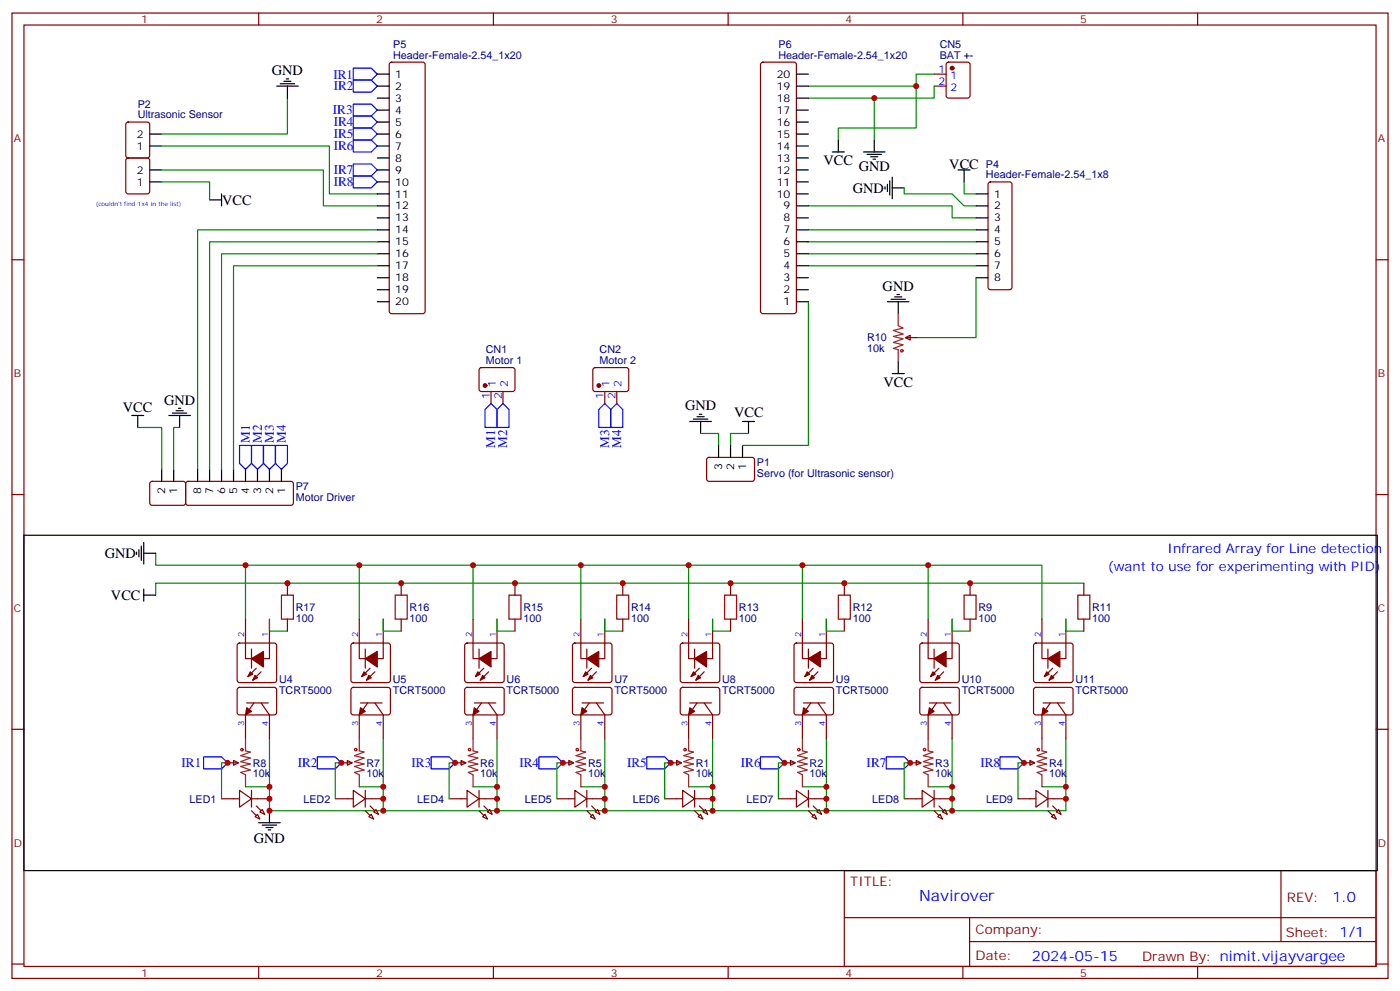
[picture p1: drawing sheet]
<svg xmlns="http://www.w3.org/2000/svg" width="412mm" height="292mm" viewBox="0 0 412 292" stroke-linecap="round" stroke-linejoin="round" font-family="sans-serif">
<g fill="none" stroke="#870000" stroke-width=".35">
<path d="M3.5 3.8h405.4v284.4h-405.4zM7.1 7.4h398.2v277.3h-398.2zM76.2 3.8v3.6M114.9 18.5l.5-.2h9.1l.5 .2 .2 .5v72.7l-.2 .5-.5 .2h-9.1l-.5-.2-.2-.5v-72.7zM145.3 3.8v3.6M214.5 3.8v3.6M224.2 18.5l.5-.2h9.2l.5 .2 .2 .5v72.7l-.2 .5-.5 .2h-9.2l-.5-.2-.2-.5v-72.7zM278.9 18.5l.5-.2h5.6l.7 .4 .1 9.5-.5 .6-5.9 .1-.7-.5v-9.4zM283.6 3.8v3.6M352.8 3.8v3.6M37.3 36.2l.4-.3h5.7l.6 .5 .1 9.4-.5 .7h-5.9l-.6-.4-.1-9.4zM275.2 21.8h3.5"/>
<path d="M275.2 25.4h3.5M37.3 46.7l.4-.2h5.7l.6 .5 .1 9.4-.5 .7h-5.9l-.6-.4-.1-9.5zM291.3 53.8l.4-.2h5.7l.5 .2 .2 .5v30.3l-.2 .5-.5 .2h-5.7l-.5-.2-.2-.5v-30.3zM3.5 76.5h3.6M405.3 76.5h3.6M266.7 99.4l1.4-.7v1.5zM266.7 99.4h3.2M141.3 108.5l.5-.2h9.5l.4 .7-.1 5.9-.6 .4h-9.5l-.4-.7v-5.6zM144.6 115.3v3.6M148.2 115.3v3.6M174.9 108.5l.4-.2h9.5l.4 .7-.1 5.9-.6 .4h-9.4l-.5-.7v-5.6zM178.2 115.3v3.6"/>
<path d="M181.7 115.3v3.6M208.4 134.9l.4-.2 13 .1 .4 .6v6l-.7 .4-12.9-.1-.5-.6v-5.7zM3.5 145.7h3.6M44.3 142l.5-.2h9.4l.5 .7-.1 5.9-.6 .4h-9.5l-.4-.7v-5.6zM54.9 142l.5-.2h30.3l.5 .2 .2 .5v5.6l-.2 .5-.5 .2h-30.3l-.5-.2-.2-.5v-5.6zM405.3 145.7h3.6M84.7 171.8v3.5M118.2 171.8v3.5M151.7 171.8v3.5M183.4 171.8v3.5M215.2 171.8v3.5M248.7 171.8v3.5"/>
<path d="M285.8 171.8v3.5M319.3 171.8v3.5M70.1 189.6l.5-.2h10.2l.5 .2 .2 .5v10.2l-.2 .5-.5 .2h-10.2l-.5-.2-.3-.5v-10.2zM72.3 182.4v11.6h7.1v-11.6M74.1 191.2v5.6M75.5 196.8l-2.5 2.5M76.9 197.9l-2.5 2.4M84.7 182.4v3.5M103.6 189.6l.5-.2h10.2l.5 .2 .2 .5v10.2l-.2 .5-.5 .2h-10.2l-.5-.2-.2-.5v-10.2zM105.8 182.4v11.6h7.1v-11.6M107.6 191.2v5.6M109 196.8l-2.5 2.5"/>
<path d="M110.4 197.9l-2.5 2.4M118.2 182.4v3.5M137.1 189.6l.5-.2h10.2l.5 .2 .2 .5v10.2l-.2 .5-.5 .2h-10.2l-.5-.2-.2-.5v-10.2zM139.3 182.4v11.6h7.1v-11.6M141.1 191.2v5.6M142.5 196.8l-2.4 2.5M143.9 197.9l-2.4 2.4M151.7 182.4v3.5M168.9 189.6l.4-.2h10.3l.5 .2 .2 .5v10.2l-.3 .5-.4 .2h-10.3l-.5-.2-.2-.5v-10.2zM171.1 182.4v11.6h7.1v-11.6M172.9 191.2v5.6M174.3 196.8l-2.5 2.5"/>
<path d="M175.7 197.9l-2.5 2.4M183.4 182.4v3.5M200.6 189.6l.5-.2h10.2l.5 .2 .2 .5v10.2l-.2 .5-.5 .2h-10.2l-.5-.2-.2-.5v-10.2zM202.8 182.4v11.6h7.1v-11.6M204.6 191.2v5.6M206 196.8l-2.4 2.5M207.4 197.9l-2.4 2.4M215.2 182.4v3.5M234.1 189.6l.5-.2h10.2l.5 .2 .2 .5v10.2l-.2 .5-.5 .2h-10.2l-.5-.2-.2-.5v-10.2zM236.4 182.4v11.6h7v-11.6M238.1 191.2v5.6M239.5 196.8l-2.4 2.5"/>
<path d="M240.9 197.9l-2.4 2.4M248.7 182.4v3.5M271.2 189.6l.4-.2h10.3l.5 .2 .2 .5v10.2l-.3 .5-.4 .2h-10.3l-.5-.2-.2-.5v-10.2zM273.4 182.4v11.6h7.1v-11.6M275.2 191.2v5.6M276.6 196.8l-2.5 2.5M278 197.9l-2.5 2.4M285.8 182.4v3.5M304.7 189.6l.5-.2h10.2l.5 .2 .2 .5v10.2l-.2 .5-.5 .2h-10.2l-.5-.2-.3-.5v-10.2zM306.9 182.4v11.6h7.1v-11.6M308.7 191.2v5.6M310.1 196.8l-2.5 2.5"/>
<path d="M311.5 197.9l-2.5 2.4M319.3 182.4v3.5M3.5 214.8h3.6M70.1 202.7l.5-.2h10.5l.4 .7-.1 6.9-.6 .5-10.5-.1-.5-.6v-6.7zM72.7 207h6.3M74.8 207l-2.5 3.6v7M76.9 207l2.5 3.6v7M103.6 202.7l.5-.2h10.5l.4 .7-.1 6.9-.6 .5-10.5-.1-.4-.6v-6.7zM106.2 207h6.3M108.3 207l-2.5 3.6v7M110.4 207l2.5 3.6v7M137.1 202.7l.5-.2h10.5l.4 .7v6.9l-.7 .5-10.5-.1-.4-.6v-6.7z"/>
<path d="M139.7 207h6.3M141.8 207l-2.5 3.6v7M143.9 207l2.5 3.6v7M168.9 202.7l.4-.2h10.5l.5 .7-.1 6.9-.6 .5-10.5-.1-.5-.6v-6.7zM171.4 207h6.4M173.6 207l-2.5 3.6v7M175.7 207l2.5 3.6v7M200.6 202.7l.5-.2h10.5l.4 .7v6.9l-.7 .5-10.5-.1-.4-.6v-6.7zM203.2 207h6.3M205.3 207l-2.5 3.6v7M207.4 207l2.5 3.6v7M234.1 202.7l.5-.2h10.5l.4 .7v6.9l-.7 .5-10.5-.1-.4-.6v-6.7z"/>
<path d="M236.7 207h6.4M238.8 207l-2.4 3.6v7M240.9 207l2.5 3.6v7M271.2 202.7l.4-.2h10.5l.5 .7-.1 6.9-.6 .5-10.5-.1-.5-.6v-6.7zM273.8 207h6.3M275.9 207l-2.5 3.6v7M278 207l2.5 3.6v7M304.7 202.7l.5-.2h10.5l.4 .7-.1 6.9-.6 .5-10.5-.1-.5-.6v-6.7zM307.3 207h6.3M309.4 207l-2.5 3.6v7M311.5 207l2.5 3.6v7M405.3 214.8h3.6"/>
<path d="M65.3 235.3h5.3M67 224.7h3.2M68.8 224l1.4 .7-1.4 .7zM70.6 232.8l3.5 2.5-3.5 2.4zM74.1 232.8v4.9M74.1 235.3h5.3M76.6 239.1l.7-.7 .7 1.5zM98.8 235.3h5.3M100.5 224.7h3.2M102.3 224l1.4 .7-1.4 .7zM104.1 232.8l3.5 2.5-3.5 2.4zM107.6 232.8v4.9"/>
<path d="M107.6 235.3h5.3M109.4 239.9l.7 1.4-1.4-.7zM110.1 239.1l.7-.7 .7 1.5zM132.3 235.3h5.3M134.1 224.7h3.1M135.8 224l1.4 .7-1.4 .7zM137.6 232.8l3.5 2.5-3.5 2.4zM141.1 232.8v4.9M141.1 235.3h5.3M143.6 239.1l.7-.7 .7 1.5zM164 235.3h5.3M165.8 224.7h3.2"/>
<path d="M167.6 224l1.4 .7-1.4 .7zM169.3 232.8l3.6 2.5-3.6 2.4zM172.9 232.8v4.9M172.9 235.3h5.3M174.6 239.9l.7 1.4-1.4-.7zM175.3 239.1l.7-.7 .7 1.5zM195.8 235.3h5.3M197.6 224.7h3.1M199.3 224l1.4 .7-1.4 .7zM201.1 232.8l3.5 2.5-3.5 2.4zM204.6 232.8v4.9M204.6 235.3h5.3"/>
<path d="M206.4 239.9l.7 1.4-1.4-.7zM207.1 239.1l.7-.7 .7 1.5zM229.3 235.3h5.3M231.1 224.7h3.1M232.8 224l1.4 .7-1.4 .7zM234.6 232.8l3.5 2.5-3.5 2.4zM238.1 232.8v4.9M238.1 235.3h5.3M240.6 239.1l.7-.7 .7 1.5zM266.3 235.3h5.3M268.1 224.7h3.2M269.9 224l1.4 .7-1.4 .7z"/>
<path d="M271.6 232.8l3.6 2.5-3.6 2.4zM275.2 232.8v4.9M275.2 235.3h5.3M277.6 239.1l.7-.7 .7 1.5zM299.9 235.3h5.3M301.6 224.7h3.2M303.4 224l1.4 .7-1.4 .7zM305.2 232.8l3.5 2.5-3.5 2.4zM308.7 232.8v4.9M308.7 235.3h5.3M310.4 239.9l.7 1.4-1.4-.7zM311.1 239.1l.8-.7 .7 1.5z"/>
<path d="M75.1 240.6l.7-.7 .8 1.4zM142.2 240.6l.7-.7 .7 1.4zM239.2 240.6l.7-.7 .7 1.4zM248.7 256.4h156.6v28.3h-156.6zM276.2 240.6l.7-.7 .7 1.4zM377.3 256.5v20.8M248.7 270.3h156.5M285.6 277.3h119.6M285.6 270.3v14.1M3.5 284h3.6M76.2 284.7v3.5M145.3 284.7v3.5"/>
<path d="M214.5 284.7v3.5M283.6 284.7v3.5M352.8 284.7v3.5M405.3 284h3.6"/>
</g>
<g fill="none" stroke="#000" stroke-width=".35">
<path d="M44.1 39.5h3.5M81.5 25.4h6.3M82.5 24.7h4.3M83.6 24h2.1M84.3 23.2h.7M84.7 25.4v3.5M111.1 39.5h3.6M111.1 25.4h3.6M111.1 21.8h3.6M111.1 28.9h3.6M111.1 32.4h3.6M111.1 35.9h3.6"/>
<path d="M234.6 39.5h3.5M234.6 25.4h3.5M234.6 21.8h3.5M234.6 28.9h3.5M234.6 32.4h3.5M234.6 35.9h3.5M44.1 43h3.5M44.1 53.6h3.5M44.1 50.1h3.5M61.7 58.9h3.6M65.3 57.1v3.5M111.1 43h3.6"/>
<path d="M111.1 53.6h3.6M111.1 50.1h3.6M111.1 57.1h3.6M111.1 46.5h3.6M234.6 43h3.5M234.6 53.6h3.5M234.6 50.1h3.5M234.6 57.1h3.5M234.6 46.5h3.5M245.2 44.8h3.5M246.9 41.2v3.6M254.4 44.8h6.3"/>
<path d="M255.4 45.5h4.2M256.5 46.2h2.1M257.2 46.9h.7M257.5 41.2v3.6M260.7 55v.7M261.4 54.3v2.1M262.1 53.2v4.3M262.8 55.4h3.5M262.8 52.2v6.3M282.2 50.1h3.6M284 50.1v3.5M287.5 57.1h3.5"/>
<path d="M111.1 60.6h3.6M111.1 64.2h3.6M111.1 67.7h3.6M111.1 71.2h3.6M111.1 74.8h3.6M111.1 78.3h3.6M234.6 60.6h3.5M234.6 64.2h3.5M234.6 67.7h3.5M234.6 71.2h3.5M234.6 74.8h3.5M234.6 78.3h3.5"/>
<path d="M287.5 60.6h3.5M287.5 64.2h3.5M287.5 67.7h3.5M287.5 71.2h3.5M287.5 74.8h3.5M287.5 78.3h3.5M111.1 88.9h3.6M111.1 81.8h3.6M111.1 85.3h3.6M234.6 88.9h3.5M234.6 81.8h3.5M234.6 85.3h3.5"/>
<path d="M261.4 88.9h6.4M262.5 88.2h4.2M263.5 87.5h2.1M264.2 86.7h.7M264.6 88.9v3.5M287.5 81.8h3.5M262.8 110h3.5M264.6 106.5v3.5M38.8 122.4h3.5M40.6 122.4v3.5M47.6 138.3v3.5M49.7 122.4h6.4"/>
<path d="M50.8 121.7h4.2M51.2 138.3v3.5M51.9 121h2.1M52.6 120.3h.7M52.9 122.4v3.5M58.2 138.3v3.5M61.7 138.3v3.5M65.3 138.3v3.5M68.8 138.3v3.5M72.3 138.3v3.5M75.8 138.3v3.5M79.4 138.3v3.5"/>
<path d="M82.9 138.3v3.5M203.2 124.1h6.3M204.3 123.4h4.2M205.3 122.7h2.1M206 122h.7M206.4 124.1v3.6M211.7 131.2v3.5M215.2 131.2v3.5M218.7 124.1h3.5M218.7 131.2v3.5M220.5 124.1v3.6M7.1 157.7h398.6v98.7h-398.6z"/>
<path d="M42.3 159.8v6.3M40.2 162.6v.7M40.9 161.9v2.1M41.6 160.8v4.3M42.3 175.3h3.6M42.3 173.5v3.6M42.3 162.9h3.6M79.4 238.8v3.5M76.2 242.3h6.3M77.3 243h4.2M78.3 243.7h2.1M79 244.4h.7"/>
</g>
<g fill="none" stroke="#008700" stroke-width=".35">
<path d="M84.7 28.9v10.6h-37.1M238.1 25.4h31.8v12.3h-23v3.5M257.5 28.9v12.3M275.2 21.8h-5.3v3.6M275.2 25.4v3.5h-37.1M47.6 53.6h14.1v5.3M47.6 43h49.4v14.1h14.1M47.6 50.1h47.6v10.5h15.9M266.3 55.4v1.7h14.2l3.5 3.5h3.5M284 53.6v3.5h3.5M111.1 67.7h-52.9v70.6M111.1 71.2h-49.4v67.1"/>
<path d="M111.1 74.8h-45.8v63.5M111.1 78.3h-42.3v60M238.1 60.6h42.4v3.6h7M238.1 74.8h49.4M238.1 71.2h49.4M238.1 67.7h49.4M238.1 78.3h49.4M238.1 88.9v42.3h-19.4M287.5 81.8v17.6h-17.6M40.6 125.9h7v12.4M52.9 125.9h-1.7v12.4M206.4 127.7h5.3v3.5"/>
<path d="M220.5 127.7h-5.3v3.5M45.9 162.9v3.6h26.4M105.8 166.5h33.5v15.9M139.3 166.5h31.8v15.9M171.1 166.5h31.7v15.9M202.8 166.5h33.6v15.9M236.4 166.5h37v15.9M273.4 166.5h33.5v15.9M319.3 171.8h-273.4v3.5M72.3 182.4v-15.9h33.5v15.9M79.4 182.4v3.5h5.3M112.9 182.4v3.5h5.3"/>
<path d="M146.4 182.4v3.5h5.3M178.2 182.4v3.5h5.2M209.9 182.4v3.5h5.3M243.4 182.4v3.5h5.3M280.5 182.4v3.5h5.3M314 182.4v3.5h5.3M79.4 217.6v21.2h33.5v-21.2M146.4 217.6v21.2h-33.5M178.2 217.6v21.2h-31.8M209.9 217.6v21.2h-31.7M243.4 217.6v21.2h-33.5M280.5 217.6v21.2h-37.1"/>
<path d="M314 217.6v21.2h-33.5M67 224.7h-1.7v10.6M72.3 231.7h7.1M100.5 224.7h-1.7v10.6M105.8 231.7h7.1M134.1 224.7h-1.8v10.6M139.3 231.7h7.1M165.8 224.7h-1.8v10.6M171.1 231.7h7.1M197.6 224.7h-1.8v10.6M202.8 231.7h7.1M231.1 224.7h-1.8v10.6"/>
<path d="M236.4 231.7h7M268.1 224.7h-1.8v10.6M273.4 231.7h7.1M301.6 224.7h-1.7v10.6M306.9 231.7h7.1"/>
</g>
<g fill="#870000" stroke="#870000" stroke-width=".35">
<path d="M74.1 194l3.5-2.1v4.6z"/>
<path d="M75.1 198.9l.7 .7-1.4 .7z"/>
<path d="M73.7 197.9l.7 .7-1.4 .7z"/>
<path d="M72.7 208.5l1.4 1-1.8 1.1z"/>
<path d="M107.6 194l3.5-2.1v4.6z"/>
<path d="M108.7 198.9l.7 .7-1.5 .7z"/>
<path d="M107.2 197.9l.7 .7-1.4 .7z"/>
<path d="M106.2 208.5l1.4 1-1.8 1.1z"/>
<path d="M141.1 194l3.5-2.1v4.6z"/>
<path d="M142.2 198.9l.7 .7-1.4 .7z"/>
<path d="M140.8 197.9l.7 .7-1.4 .7z"/>
<path d="M139.7 208.5l1.4 1-1.8 1.1z"/>
<path d="M172.9 194l3.5-2.1v4.6z"/>
<path d="M173.9 198.9l.7 .7-1.4 .7z"/>
<path d="M172.5 197.9l.7 .7-1.4 .7z"/>
<path d="M171.4 208.5l1.5 1-1.8 1.1z"/>
<path d="M204.6 194l3.5-2.1v4.6z"/>
<path d="M205.7 198.9l.7 .7-1.4 .7z"/>
<path d="M204.3 197.9l.7 .7-1.4 .7z"/>
<path d="M203.2 208.5l1.4 1-1.8 1.1z"/>
<path d="M238.1 194l3.6-2.1v4.6z"/>
<path d="M239.2 198.9l.7 .7-1.4 .7z"/>
<path d="M237.8 197.9l.7 .7-1.4 .7z"/>
<path d="M236.7 208.5l1.4 1-1.7 1.1z"/>
<path d="M275.2 194l3.5-2.1v4.6z"/>
<path d="M276.2 198.9l.7 .7-1.4 .7z"/>
<path d="M274.8 197.9l.7 .7-1.4 .7z"/>
<path d="M273.8 208.5l1.4 1-1.8 1.1z"/>
<path d="M308.7 194l3.5-2.1v4.6z"/>
<path d="M309.7 198.9l.7 .7-1.4 .7z"/>
<path d="M308.3 197.9l.7 .7-1.4 .7z"/>
<path d="M307.3 208.5l1.4 1-1.8 1.1z"/>
<path d="M109 237.4l1.4 1.4z"/>
<path d="M107.6 238.8l1.4 1.4z"/>
<path d="M75.5 237.4l1.4 1.4z"/>
<path d="M74.1 238.8l1.4 1.4z"/>
<path d="M142.5 237.4l1.4 1.4z"/>
<path d="M141.1 238.8l1.4 1.4z"/>
<path d="M174.3 237.4l1.4 1.4z"/>
<path d="M172.9 238.8l1.4 1.4z"/>
<path d="M206 237.4l1.4 1.4z"/>
<path d="M204.6 238.8l1.4 1.4z"/>
<path d="M239.5 237.4l1.4 1.4z"/>
<path d="M238.1 238.8l1.4 1.4z"/>
<path d="M276.6 237.4l1.4 1.4z"/>
<path d="M275.2 238.8l1.4 1.4z"/>
<path d="M310.1 237.4l1.4 1.4z"/>
<path d="M308.7 238.8l1.4 1.4z"/>
<circle cx="142.9" cy="113.6" r=".53"/>
<circle cx="176.4" cy="113.6" r=".53"/>
<circle cx="280.5" cy="20.1" r=".53"/>
</g>
<g fill="none" stroke="#00f" stroke-width=".35">
<path d="M104.1 20.1h5.3l1.7 1.7-1.7 1.8h-5.3zM104.1 23.6h5.3l1.7 1.8-1.7 1.7h-5.3zM104.1 34.2h5.3l1.7 1.7-1.7 1.8h-5.3zM104.1 37.7h5.3l1.7 1.8-1.7 1.7h-5.3zM104.1 30.7h5.3l1.7 1.7-1.7 1.8h-5.3zM104.1 41.2h5.3l1.7 1.8-1.7 1.8h-5.3zM104.1 48.3h5.3l1.7 1.8-1.7 1.7h-5.3zM104.1 51.8h5.3l1.7 1.8-1.7 1.8h-5.3zM144.6 118.9l1.8 1.7v5.3h-3.5v-5.3zM148.2 118.9l1.7 1.7v5.3h-3.5v-5.3zM178.2 118.9l1.7 1.7v5.3h-3.5v-5.3zM181.7 118.9l1.7 1.7v5.3h-3.5v-5.3z"/>
<path d="M70.6 131.2h3.5v5.3l-1.8 1.8-1.7-1.8zM74.1 131.2h3.5v5.3l-1.8 1.8-1.7-1.8zM77.6 131.2h3.5v5.3l-1.7 1.8-1.8-1.8zM81.1 131.2h3.6v5.3l-1.8 1.8-1.8-1.8zM60 222.9h5.3l1.7 1.8-1.7 1.7h-5.3zM93.5 222.9h5.3l1.7 1.8-1.7 1.7h-5.3zM127 222.9h5.3l1.8 1.8-1.8 1.7h-5.3zM158.7 222.9h5.3l1.8 1.8-1.8 1.7h-5.3zM190.5 222.9h5.3l1.8 1.8-1.8 1.7h-5.3zM224 222.9h5.3l1.8 1.8-1.8 1.7h-5.3zM261.1 222.9h5.2l1.8 1.8-1.8 1.7h-5.2zM294.6 222.9h5.3l1.7 1.8-1.7 1.7h-5.3z"/>
</g>
<path d="M264.6 92.4v3.5l1.4 .7-2.8 .7 2.8 1.1-2.8 .7 2.8 .7-2.8 1.1 2.8 .7-2.8 1 1.4 .4v3.5M72.3 217.6v3.6l1.4 .3-2.8 1.1 2.8 .7-2.8 1 2.8 .7-2.8 .7 2.8 1.1-2.8 .7 1.4 .7v3.5M105.8 217.6v3.6l1.4 .3-2.8 1.1 2.8 .7-2.8 1 2.8 .7-2.8 .7 2.8 1.1-2.8 .7 1.4 .7v3.5M139.3 217.6v3.6l1.5 .3-2.9 1.1 2.9 .7-2.9 1 2.9 .7-2.9 .7 2.9 1.1-2.9 .7 1.4 .7v3.5M171.1 217.6v3.6l1.4 .3-2.8 1.1 2.8 .7-2.8 1 2.8 .7-2.8 .7 2.8 1.1-2.8 .7 1.4 .7v3.5M202.8 217.6v3.6l1.5 .3-2.9 1.1 2.9 .7-2.9 1 2.9 .7-2.9 .7 2.9 1.1-2.9 .7 1.4 .7v3.5M236.4 217.6v3.6l1.4 .3-2.9 1.1 2.9 .7-2.9 1 2.9 .7-2.9 .7 2.9 1.1-2.9 .7 1.5 .7v3.5M273.4 217.6v3.6l1.4 .3-2.8 1.1 2.8 .7-2.8 1 2.8 .7-2.8 .7 2.8 1.1-2.8 .7 1.4 .7v3.5M306.9 217.6v3.6l1.4 .3-2.8 1.1 2.8 .7-2.8 1 2.8 .7-2.8 .7 2.8 1.1-2.8 .7 1.4 .7v3.5" fill="none" stroke="#8c2424" stroke-width=".35"/>
<g fill="none" stroke="#a10000" stroke-width=".35">
<path d="M82.9 175.3h3.5v7.1h-3.5zM116.4 175.3h3.5v7.1h-3.5zM149.9 175.3h3.6v7.1h-3.6zM181.7 175.3h3.5v7.1h-3.5zM213.4 175.3h3.6v7.1h-3.6zM246.9 175.3h3.6v7.1h-3.6zM284 175.3h3.5v7.1h-3.5zM317.5 175.3h3.5v7.1h-3.5z"/>
<circle cx="265.6" cy="103.3" r=".35"/>
<circle cx="71.3" cy="220.8" r=".35"/>
<circle cx="104.8" cy="220.8" r=".35"/>
<circle cx="138.3" cy="220.8" r=".35"/>
<circle cx="170" cy="220.8" r=".35"/>
<circle cx="201.8" cy="220.8" r=".35"/>
<circle cx="235.3" cy="220.8" r=".35"/>
<circle cx="272.3" cy="220.8" r=".35"/>
<circle cx="305.9" cy="220.8" r=".35"/>
</g>
<g fill="#c00">
<circle cx="112.9" cy="238.8" r=".88"/>
<circle cx="146.4" cy="238.8" r=".88"/>
<circle cx="178.2" cy="238.8" r=".88"/>
<circle cx="209.9" cy="238.8" r=".88"/>
<circle cx="243.4" cy="238.8" r=".88"/>
<circle cx="280.5" cy="238.8" r=".88"/>
<circle cx="79.4" cy="238.8" r=".88"/>
<circle cx="105.8" cy="166.5" r=".88"/>
<circle cx="139.3" cy="166.5" r=".88"/>
<circle cx="171.1" cy="166.5" r=".88"/>
<circle cx="202.8" cy="166.5" r=".88"/>
<circle cx="236.4" cy="166.5" r=".88"/>
<circle cx="273.4" cy="166.5" r=".88"/>
<circle cx="72.3" cy="166.5" r=".88"/>
<circle cx="112.9" cy="235.3" r=".88"/>
<circle cx="79.4" cy="235.3" r=".88"/>
<circle cx="146.4" cy="235.3" r=".88"/>
<circle cx="178.2" cy="235.3" r=".88"/>
<circle cx="209.9" cy="235.3" r=".88"/>
<circle cx="243.4" cy="235.3" r=".88"/>
<circle cx="280.5" cy="235.3" r=".88"/>
<circle cx="314" cy="235.3" r=".88"/>
<circle cx="209.9" cy="231.7" r=".88"/>
<circle cx="79.4" cy="231.7" r=".88"/>
<circle cx="112.9" cy="231.7" r=".88"/>
<circle cx="146.4" cy="231.7" r=".88"/>
<circle cx="178.2" cy="231.7" r=".88"/>
<circle cx="243.4" cy="231.7" r=".88"/>
<circle cx="280.5" cy="231.7" r=".88"/>
<circle cx="314" cy="231.7" r=".88"/>
<circle cx="165.8" cy="224.7" r=".88"/>
<circle cx="134.1" cy="224.7" r=".88"/>
<circle cx="231.1" cy="224.7" r=".88"/>
<circle cx="197.6" cy="224.7" r=".88"/>
<circle cx="268.1" cy="224.7" r=".88"/>
<circle cx="301.6" cy="224.7" r=".88"/>
<circle cx="100.5" cy="224.7" r=".88"/>
<circle cx="67" cy="224.7" r=".88"/>
<circle cx="285.8" cy="171.8" r=".88"/>
<circle cx="248.7" cy="171.8" r=".88"/>
<circle cx="215.2" cy="171.8" r=".88"/>
<circle cx="183.4" cy="171.8" r=".88"/>
<circle cx="151.7" cy="171.8" r=".88"/>
<circle cx="118.2" cy="171.8" r=".88"/>
<circle cx="84.7" cy="171.8" r=".88"/>
<circle cx="269.9" cy="25.4" r=".88"/>
<circle cx="257.5" cy="28.9" r=".88"/>
</g>
<text font-size="4.6" fill="#00f" x="270.8" y="265.5">Navirover</text>
<g font-size="4.2">
<text x="80.1" y="22.1">GND</text>
<text x="242.6" y="48.7">VCC</text>
<text x="252.9" y="50.4">GND</text>
<text x="279.6" y="49.8">VCC</text>
<text x="251.2" y="56.8">GND</text>
<text x="65.4" y="60.3">VCC</text>
<text x="260" y="85.7">GND</text>
<text x="48.3" y="119.2">GND</text>
<text x="260.2" y="114">VCC</text>
<text x="36.2" y="121.3">VCC</text>
<text x="201.8" y="120.8">GND</text>
<text x="216.2" y="123">VCC</text>
<text x="30.9" y="164.4">GND</text>
<text x="32.7" y="176.7">VCC</text>
<text x="74.8" y="248.4">GND</text>
</g>
<g font-size="4.2" fill="#00f">
<text x="392.5" y="265.7">1.0</text>
<text x="304" y="283.1">2024-05-15</text>
</g>
<g font-size="3.9" fill="#00f">
<text x="98.2" y="23.2">IR1</text>
<text x="98.3" y="26.6">IR2</text>
<text x="98.1" y="33.7">IR3</text>
<text x="98.3" y="37.2">IR4</text>
<text x="98.3" y="40.7">IR5</text>
<text x="98.3" y="44.3">IR6</text>
<text x="98.3" y="51.3">IR7</text>
<text x="98.3" y="54.8">IR8</text>
<text x="73.6" y="130.5" transform="rotate(-90 73.6 130.5)">M1</text>
<text x="77.1" y="130.5" transform="rotate(-90 77.1 130.5)">M2</text>
<text x="80.6" y="130.5" transform="rotate(-90 80.6 130.5)">M3</text>
<text x="84.2" y="130.5" transform="rotate(-90 84.2 130.5)">M4</text>
<text x="145.9" y="131.8" transform="rotate(-90 145.9 131.8)">M1</text>
<text x="149.4" y="131.8" transform="rotate(-90 149.4 131.8)">M2</text>
<text x="179.4" y="131.8" transform="rotate(-90 179.4 131.8)">M3</text>
<text x="182.9" y="131.8" transform="rotate(-90 182.9 131.8)">M4</text>
<text x="344" y="162.9">Infrared Array for Line detection</text>
<text x="326.3" y="168.2">(want to use for experimenting with PID)</text>
<text x="53.5" y="225.9">IR1</text>
<text x="87.7" y="225.9">IR2</text>
<text x="121.2" y="225.9">IR3</text>
<text x="153" y="225.9">IR4</text>
<text x="184.7" y="225.9">IR5</text>
<text x="218.2" y="225.9">IR6</text>
<text x="255.3" y="225.9">IR7</text>
<text x="288.8" y="225.9">IR8</text>
</g>
<g font-size="3.9" fill="#800">
<text x="250.5" y="261">TITLE:</text>
<text x="379.1" y="265.7">REV:</text>
<text x="287.4" y="275.2">Company:</text>
<text x="378.7" y="275.8">Sheet: 1/1</text>
<text x="287.4" y="282.9">Date:</text>
<text x="336.4" y="283">Drawn By: nimit.vijayvargee</text>
</g>
<g font-size="3.2" fill="#800">
<text x="41.6" y="6.8">1</text>
<text x="110.8" y="6.8">2</text>
<text x="179.9" y="6.8">3</text>
<text x="249.1" y="6.8">4</text>
<text x="318.2" y="6.8">5</text>
<text x="4.1" y="41.9">A</text>
<text x="405.9" y="41.9">A</text>
<text x="4.1" y="111.1">B</text>
<text x="405.9" y="111.1">B</text>
<text x="4.1" y="180.2">C</text>
<text x="405.9" y="180.2">C</text>
<text x="4.1" y="249.4">D</text>
<text x="405.9" y="249.4">D</text>
<text x="41.6" y="287.7">1</text>
<text x="110.8" y="287.7">2</text>
<text x="179.9" y="287.7">3</text>
<text x="249.1" y="287.7">4</text>
<text x="318.2" y="287.7">5</text>
</g>
<g font-size="3.2" fill="#000080">
<text x="115.8" y="17.3">Header-Female-2.54_1x20</text>
<text x="115.8" y="14.2">P5</text>
<text x="229.3" y="17.3">Header-Female-2.54_1x20</text>
<text x="229.3" y="14.2">P6</text>
<text x="276.8" y="17.3">BAT +-</text>
<text x="276.8" y="14.1">CN5</text>
<text x="40.6" y="34.9">Ultrasonic Sensor</text>
<text x="40.6" y="31.7">P2</text>
<text x="290.4" y="52.5">Header-Female-2.54_1x8</text>
<text x="290.4" y="49.5">P4</text>
<text x="255.4" y="100.6">R10</text>
<text x="143.1" y="107.2">Motor 1</text>
<text x="143.1" y="104">CN1</text>
<text x="176.6" y="107.2">Motor 2</text>
<text x="176.6" y="104">CN2</text>
<text x="255.4" y="103.8">10k</text>
<text x="223" y="137.3">P1</text>
<text x="223" y="140.4">Servo (for Ultrasonic sensor)</text>
<text x="87.1" y="147.5">Motor Driver</text>
<text x="87.1" y="144.3">P7</text>
<text x="87.1" y="180">R17</text>
<text x="120.6" y="180">R16</text>
<text x="154.2" y="180">R15</text>
<text x="185.9" y="180">R14</text>
<text x="217.7" y="180">R13</text>
<text x="251.2" y="180">R12</text>
<text x="288.2" y="180">R9</text>
<text x="321.7" y="180">R11</text>
<text x="87.1" y="183.1">100</text>
<text x="120.6" y="183.1">100</text>
<text x="154.2" y="183.1">100</text>
<text x="185.9" y="183.1">100</text>
<text x="217.7" y="183.1">100</text>
<text x="251.2" y="183.1">100</text>
<text x="288.2" y="183.1">100</text>
<text x="321.7" y="183.1">100</text>
<text x="82.2" y="201.2">U4</text>
<text x="115.7" y="201.2">U5</text>
<text x="149.2" y="201.2">U6</text>
<text x="181" y="201.2">U7</text>
<text x="212.7" y="201.2">U8</text>
<text x="246.2" y="201.2">U9</text>
<text x="283.3" y="201.2">U10</text>
<text x="316.8" y="201.2">U11</text>
<text x="82.2" y="204.3">TCRT5000</text>
<text x="115.7" y="204.3">TCRT5000</text>
<text x="149.2" y="204.3">TCRT5000</text>
<text x="181" y="204.3">TCRT5000</text>
<text x="212.7" y="204.3">TCRT5000</text>
<text x="246.2" y="204.3">TCRT5000</text>
<text x="283.3" y="204.3">TCRT5000</text>
<text x="316.8" y="204.3">TCRT5000</text>
<text x="74.4" y="225.8">R8</text>
<text x="107.9" y="225.8">R7</text>
<text x="141.5" y="225.8">R6</text>
<text x="173.2" y="225.8">R5</text>
<text x="205" y="225.8">R1</text>
<text x="238.5" y="225.8">R2</text>
<text x="275.5" y="225.8">R3</text>
<text x="309" y="225.8">R4</text>
<text x="74.4" y="229">10k</text>
<text x="107.9" y="229">10k</text>
<text x="141.5" y="229">10k</text>
<text x="173.2" y="229">10k</text>
<text x="205" y="229">10k</text>
<text x="238.5" y="229">10k</text>
<text x="275.5" y="229">10k</text>
<text x="309" y="229">10k</text>
<text x="55.9" y="236.4">LED1</text>
<text x="89.4" y="236.4">LED2</text>
<text x="122.9" y="236.4">LED4</text>
<text x="154.6" y="236.4">LED5</text>
<text x="186.4" y="236.4">LED6</text>
<text x="219.9" y="236.4">LED7</text>
<text x="256.9" y="236.4">LED8</text>
<text x="290.5" y="236.4">LED9</text>
</g>
<g font-size="3.2">
<text x="116.4" y="22.9">1</text>
<text x="228.8" y="22.9">20</text>
<text x="116.4" y="26.4">2</text>
<text x="116.4" y="30">3</text>
<text x="228.8" y="30">18</text>
<text x="228.8" y="26.4">19</text>
<text x="116.4" y="33.5">4</text>
<text x="228.8" y="33.5">17</text>
<text x="40.3" y="40.5">2</text>
<text x="116.4" y="37">5</text>
<text x="116.4" y="40.5">6</text>
<text x="228.8" y="40.5">15</text>
<text x="228.8" y="37">16</text>
<text x="40.3" y="44.1">1</text>
<text x="116.4" y="44.1">7</text>
<text x="116.4" y="47.6">8</text>
<text x="228.8" y="47.6">13</text>
<text x="228.8" y="44.1">14</text>
<text x="40.3" y="51.1">2</text>
<text x="116.4" y="51.1">9</text>
<text x="228.8" y="51.1">12</text>
<text x="40.3" y="54.6">1</text>
<text x="116.4" y="54.6">10</text>
<text x="116.4" y="58.2">11</text>
<text x="228.8" y="58.2">10</text>
<text x="228.8" y="54.6">11</text>
<text x="292.8" y="58.2">1</text>
<text x="116.4" y="61.7">12</text>
<text x="116.4" y="65.2">13</text>
<text x="230.8" y="65.2">8</text>
<text x="230.8" y="61.7">9</text>
<text x="292.8" y="61.7">2</text>
<text x="292.8" y="65.2">3</text>
<text x="116.4" y="68.8">14</text>
<text x="230.8" y="68.8">7</text>
<text x="292.8" y="68.8">4</text>
<text x="116.4" y="72.3">15</text>
<text x="116.4" y="75.8">16</text>
<text x="230.8" y="75.8">5</text>
<text x="230.8" y="72.3">6</text>
<text x="292.8" y="72.3">5</text>
<text x="292.8" y="75.8">6</text>
<text x="116.4" y="79.3">17</text>
<text x="116.4" y="82.9">18</text>
<text x="230.8" y="82.9">3</text>
<text x="230.8" y="79.3">4</text>
<text x="292.8" y="79.3">7</text>
<text x="292.8" y="82.9">8</text>
<text x="116.4" y="86.4">19</text>
<text x="116.4" y="89.9">20</text>
<text x="230.8" y="89.9">1</text>
<text x="230.8" y="86.4">2</text>
<text x="212.7" y="138.5" transform="rotate(-90 212.7 138.5)">3</text>
<text x="216.3" y="138.5" transform="rotate(-90 216.3 138.5)">2</text>
<text x="219.8" y="138.5" transform="rotate(-90 219.8 138.5)">1</text>
<text x="48.7" y="145.6" transform="rotate(-90 48.7 145.6)">2</text>
<text x="52.2" y="145.6" transform="rotate(-90 52.2 145.6)">1</text>
<text x="59.3" y="145.6" transform="rotate(-90 59.3 145.6)">8</text>
<text x="62.8" y="145.6" transform="rotate(-90 62.8 145.6)">7</text>
<text x="66.3" y="145.6" transform="rotate(-90 66.3 145.6)">6</text>
<text x="69.8" y="145.6" transform="rotate(-90 69.8 145.6)">5</text>
<text x="73.4" y="145.6" transform="rotate(-90 73.4 145.6)">4</text>
<text x="76.9" y="145.6" transform="rotate(-90 76.9 145.6)">3</text>
<text x="80.4" y="145.6" transform="rotate(-90 80.4 145.6)">2</text>
<text x="84" y="145.6" transform="rotate(-90 84 145.6)">1</text>
</g>
<g font-size="3.2" fill="#00f">
<text x="276.5" y="21.5">1</text>
<text x="280" y="23.2">1</text>
<text x="276.5" y="25">2</text>
<text x="280" y="26.8">2</text>
<text x="144.3" y="117.5" transform="rotate(-90 144.3 117.5)">1</text>
<text x="146" y="114" transform="rotate(-90 146 114)">1</text>
<text x="147.8" y="117.5" transform="rotate(-90 147.8 117.5)">2</text>
<text x="149.6" y="114" transform="rotate(-90 149.6 114)">2</text>
<text x="177.8" y="117.5" transform="rotate(-90 177.8 117.5)">1</text>
<text x="179.6" y="114" transform="rotate(-90 179.6 114)">1</text>
<text x="181.3" y="117.5" transform="rotate(-90 181.3 117.5)">2</text>
<text x="183.1" y="114" transform="rotate(-90 183.1 114)">2</text>
</g>
<g font-size="2.5" fill="#00f">
<text x="72" y="187.6" transform="rotate(-90 72 187.6)">2</text>
<text x="79" y="187.6" transform="rotate(-90 79 187.6)">1</text>
<text x="105.5" y="187.6" transform="rotate(-90 105.5 187.6)">2</text>
<text x="112.5" y="187.6" transform="rotate(-90 112.5 187.6)">1</text>
<text x="139" y="187.6" transform="rotate(-90 139 187.6)">2</text>
<text x="146" y="187.6" transform="rotate(-90 146 187.6)">1</text>
<text x="170.7" y="187.6" transform="rotate(-90 170.7 187.6)">2</text>
<text x="177.8" y="187.6" transform="rotate(-90 177.8 187.6)">1</text>
<text x="202.5" y="187.6" transform="rotate(-90 202.5 187.6)">2</text>
<text x="209.5" y="187.6" transform="rotate(-90 209.5 187.6)">1</text>
<text x="236" y="187.6" transform="rotate(-90 236 187.6)">2</text>
<text x="243.1" y="187.6" transform="rotate(-90 243.1 187.6)">1</text>
<text x="273" y="187.6" transform="rotate(-90 273 187.6)">2</text>
<text x="280.1" y="187.6" transform="rotate(-90 280.1 187.6)">1</text>
<text x="306.6" y="187.6" transform="rotate(-90 306.6 187.6)">2</text>
<text x="313.6" y="187.6" transform="rotate(-90 313.6 187.6)">1</text>
<text x="72" y="213.9" transform="rotate(-90 72 213.9)">3</text>
<text x="79" y="213.9" transform="rotate(-90 79 213.9)">4</text>
<text x="105.5" y="213.9" transform="rotate(-90 105.5 213.9)">3</text>
<text x="112.5" y="213.9" transform="rotate(-90 112.5 213.9)">4</text>
<text x="139" y="213.9" transform="rotate(-90 139 213.9)">3</text>
<text x="146" y="213.9" transform="rotate(-90 146 213.9)">4</text>
<text x="170.7" y="213.9" transform="rotate(-90 170.7 213.9)">3</text>
<text x="177.8" y="213.9" transform="rotate(-90 177.8 213.9)">4</text>
<text x="202.5" y="213.9" transform="rotate(-90 202.5 213.9)">3</text>
<text x="209.5" y="213.9" transform="rotate(-90 209.5 213.9)">4</text>
<text x="236" y="213.9" transform="rotate(-90 236 213.9)">3</text>
<text x="243.1" y="213.9" transform="rotate(-90 243.1 213.9)">4</text>
<text x="273" y="213.9" transform="rotate(-90 273 213.9)">3</text>
<text x="280.1" y="213.9" transform="rotate(-90 280.1 213.9)">4</text>
<text x="306.6" y="213.9" transform="rotate(-90 306.6 213.9)">3</text>
<text x="313.6" y="213.9" transform="rotate(-90 313.6 213.9)">4</text>
</g>
<text font-size="1.8" fill="#00f" x="28.2" y="60.6">(couldn't find 1x4 in the list)</text>
</svg>
